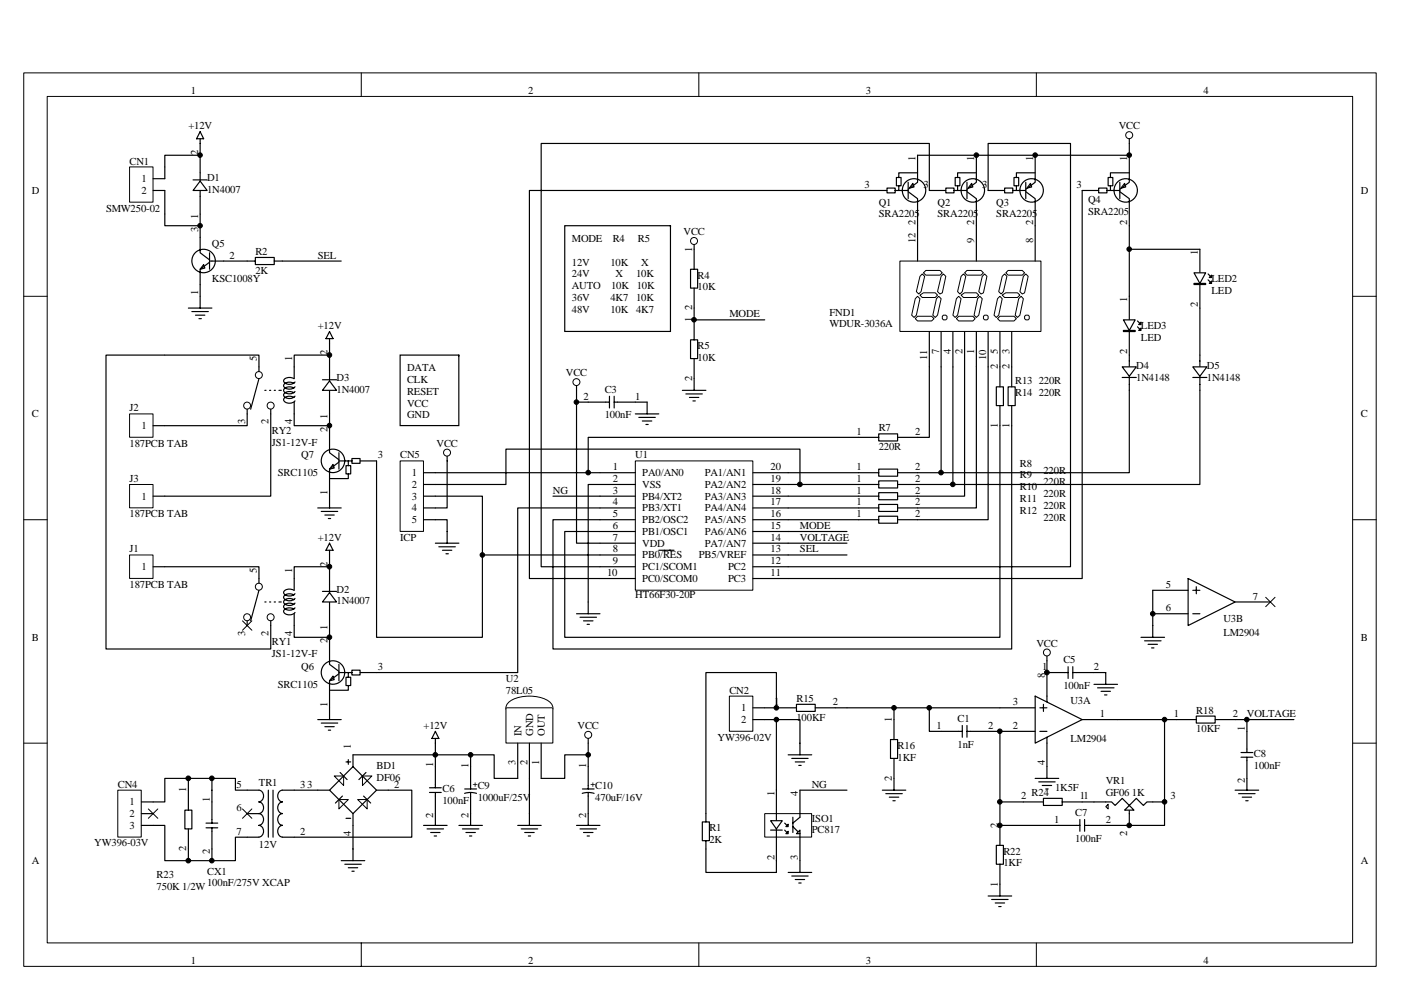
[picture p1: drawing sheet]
<svg xmlns="http://www.w3.org/2000/svg" width="297mm" height="210mm" viewBox="0 0 297 210" stroke-linecap="round" stroke-linejoin="round" font-family="sans-serif">
<g fill="none" stroke="#000" stroke-width=".21">
<path d="M5 15.5h286.8v189.4h-286.8zM76.6 15.5v4.9M148.2 15.5v4.9M219.7 15.5v4.9M10 20.4h276.8v179.5h-276.8zM5 62.8h5M286.8 62.8h5M5 110.2h5M286.8 110.2h5M5 157.6h5M286.8 157.6h5M76.6 199.9v5"/>
<path d="M148.2 199.9v5M219.7 199.9v5"/>
</g>
<path d="M190.8 55.4h29.9v14.9h-29.9z" fill="#fff"/>
<path d="M190.8 55.4h29.9v14.9h-29.9z" fill="none" stroke="#000" stroke-width=".21"/>
<g fill="#fff" stroke="#000" stroke-width=".21">
<path d="M195.8 57.8l.5-.5h3l.5 .5-.5 .5h-3z" fill-rule="evenodd"/>
<path d="M200 58.1l.5 .5-.7 3.5-.5 .2-.5-.5 .7-3.2z" fill-rule="evenodd"/>
<path d="M195 62.6l.8-.5h2.5l.5 .5-.5 .5h-2.8z" fill-rule="evenodd"/>
<path d="M199 62.8l.5 .5-.7 3.5-.5 .5-.5-.5 .7-3.5z" fill-rule="evenodd"/>
<path d="M194.5 67.1h3l.5 .5-.5 .5h-3l-.4-.5z" fill-rule="evenodd"/>
<path d="M195.5 58.1l.5 .5-.7 3.2-.5 .5-.5-.5 .7-3.2z" fill-rule="evenodd"/>
<path d="M194.5 62.8l.5 .5-.7 3.5-.5 .5-.5-.5 .8-3.5z" fill-rule="evenodd"/>
<path d="M200 66.8h.5l.3 .3v.5l-.3 .2h-.5l-.2-.2v-.5z" fill-rule="evenodd"/>
<path d="M204.5 57.8l.5-.5h3l.5 .5-.5 .5h-3z" fill-rule="evenodd"/>
<path d="M208.3 58.6l.5-.5 .5 .5-.8 3.5-.5 .2-.5-.5z" fill-rule="evenodd"/>
<path d="M203.8 62.6l.7-.5h2.5l.5 .5-.5 .5h-2.7z" fill-rule="evenodd"/>
<path d="M207.7 62.8l.6 .5-.8 3.5-.5 .5-.5-.5 .8-3.5z" fill-rule="evenodd"/>
<path d="M203.3 67.1h3l.5 .5-.5 .5h-3l-.5-.5z" fill-rule="evenodd"/>
<path d="M203.8 58.6l.5-.5 .5 .5-.8 3.2-.5 .5-.5-.5z" fill-rule="evenodd"/>
<path d="M203.3 62.8l.5 .5-.8 3.5-.5 .5-.5-.5 .8-3.5z" fill-rule="evenodd"/>
<path d="M208.5 67.1l.3-.3h.5l.2 .3v.5l-.2 .2h-.5l-.3-.2z" fill-rule="evenodd"/>
<path d="M213.7 57.3h3l.5 .5-.5 .5h-3l-.4-.5z" fill-rule="evenodd"/>
<path d="M217.5 58.1l.5 .5-.8 3.5-.5 .2-.5-.5 .8-3.2z" fill-rule="evenodd"/>
<path d="M212.5 62.6l.8-.5h2.4l.5 .5-.5 .5h-2.7z" fill-rule="evenodd"/>
<path d="M216 63.3l.5-.5 .5 .5-.8 3.5-.5 .5-.5-.5z" fill-rule="evenodd"/>
<path d="M211.5 67.6l.5-.5h3l.5 .5-.5 .5h-3z" fill-rule="evenodd"/>
<path d="M212.5 58.6l.5-.5 .5 .5-.8 3.2-.4 .5-.6-.5z" fill-rule="evenodd"/>
<path d="M211.5 63.3l.5-.5 .5 .5-.8 3.5-.5 .5-.4-.5z" fill-rule="evenodd"/>
<path d="M217.2 67.1l.3-.3h.5l.2 .3v.5l-.2 .2h-.5l-.3-.2z" fill-rule="evenodd"/>
</g>
<g fill="none" stroke="#000" stroke-width=".25">
<path d="M192.5 38.7v3.4M194.5 32.9v5M184.6 40.4h3.5M194.5 42.9v12.5M207 47.9v7.5M219.5 47.9v7.5M197 70.3v7.5M199.5 70.3v7.5M202 70.3v7.5M204.5 70.3v7.5M207 70.3v7.5M209.5 70.3v7.5"/>
<path d="M212 70.3v7.5M214.5 70.3v7.5"/>
</g>
<path d="M193.5 38.9l.3 .7-1 .3z" fill="#fff" stroke="#000" stroke-width=".25"/>
<g fill="none" stroke="#000" stroke-width=".25">
<path d="M188.1 39.9h1.7v1h-1.7zM190.1 37.6h.9v1.8h-.9zM190.6 39.4v1M194.5 37.9v.8l-2 1.4M194.5 36.6h-3.9v1M205 38.7v3.4M207 32.9v5M189.8 40.4h2.7M192.5 40.6l2 1.5v.8M197 40.4h3.5M207 42.9v5"/>
<circle cx="193.8" cy="40.4" r="2.49"/>
</g>
<path d="M206 38.9l.3 .7-1 .3z" fill="#fff" stroke="#000" stroke-width=".25"/>
<g fill="none" stroke="#000" stroke-width=".25">
<path d="M200.5 39.9h1.8v1h-1.8zM202.5 37.6h1v1.8h-1zM203 39.4v1M207 37.9v.8l-2 1.4M207 36.6h-4v1M217.5 38.7v3.4M219.5 32.9v5M202.3 40.4h2.7M205 40.6l2 1.5v.8M209.5 40.4h3.5M219.5 42.9v5"/>
<circle cx="206.3" cy="40.4" r="2.49"/>
</g>
<path d="M218.5 38.9l.2 .7-1 .3z" fill="#fff" stroke="#000" stroke-width=".25"/>
<g fill="none" stroke="#000" stroke-width=".25">
<path d="M213 39.9h1.7v1h-1.7zM215 37.6h1v1.8h-1zM215.5 39.4v1M219.5 37.9v.8l-2 1.4M219.5 36.6h-4v1M239.4 29.4v3.5h-44.9M214.7 40.4h2.8M217.5 40.6l2 1.5v.8M212 77.8v4.2M214.5 77.8v4.2M182.1 92.7h4.2M186.3 92h4v1.5h-4z"/>
<path d="M186.3 99.5h4v1.5h-4zM190.3 92.7h4.2M211.2 82h1.5v4h-1.5zM212 86v4.3M213.7 82h1.5v4h-1.5zM214.5 86v4.3M182.1 100.2h4.2M182.1 102.7h4.2M182.1 105.2h4.2M182.1 107.7h4.2M182.1 110.2h4.2M186.3 102h4v1.5h-4z"/>
<path d="M186.3 104.5h4v1.5h-4zM186.3 107h4v1.4h-4zM186.3 109.5h4v1.4h-4zM190.3 100.2h4.2M190.3 102.7h4.2M190.3 105.2h4.2M190.3 107.7h4.2M190.3 110.2h4.2"/>
<circle cx="218.7" cy="40.4" r="2.49"/>
</g>
<circle cx="239.4" cy="28.7" r=".74" fill="none" stroke="#000" stroke-width=".21"/>
<path d="M134.7 97.7h24.9v27.4h-24.9z" fill="#fff"/>
<path d="M134.7 97.7h24.9v27.4h-24.9z" fill="none" stroke="#000" stroke-width=".21"/>
<g fill="none" stroke="#000" stroke-width=".25">
<path d="M127.2 100.2h7.5M127.2 102.7h7.5M127.2 105.2h7.5M127.2 107.7h7.5M127.2 110.2h7.5M127.2 112.7h7.5M127.2 115.2h7.5M127.2 117.7h7.5M139.7 116.7h3.2M159.6 100.2h7.5M159.6 102.7h7.5M159.6 105.2h7.5"/>
<path d="M159.6 107.7h7.5M159.6 110.2h7.5M159.6 112.7h7.5M159.6 115.2h7.5M159.6 117.7h7.5M127.2 120.2h7.5M127.2 122.7h7.5M159.6 120.2h7.5M159.6 122.7h7.5"/>
</g>
<path d="M84.9 97.7h4.9v15h-4.9z" fill="#fff"/>
<g fill="none" stroke="#000" stroke-width=".21">
<path d="M84.8 97.7h5v15h-5z"/>
<circle cx="94.8" cy="96" r=".74"/>
</g>
<path d="M94.8 96.7v11h-5M89.8 110.2h5v5M89.8 100.2h2.5M89.8 102.7h2.5M89.8 105.2h2.5M92.3 115.2h5M93 115.9h3.5M93.8 116.7h2M94.5 117.4h.6" fill="none" stroke="#000" stroke-width=".25"/>
<path d="M84.8 75.3v14.9h12.5v-14.9z" fill-rule="evenodd" fill="#fff" stroke="#000" stroke-width=".25"/>
<g fill="none" stroke="#000" stroke-width=".25">
<path d="M42.4 32.9v12.5M122.2 85.3v29.9h5M122.2 81.8v3.5h7M129.2 84v2.5M130.2 85.3h4.5M130.2 84v2.5M134.7 87.8h5M135.4 88.5h3.5M136.2 89.3h2M136.9 90h.5M137.2 85.3v2.5M92.3 102.7h15v-7.5h62.3v7.5h-2.5"/>
<path d="M92.3 105.2h10v12.5h24.9M92.3 100.2h34.9M127.2 102.7h-2.5v27.4M122.2 130.1h5M123 130.9h3.5M123.7 131.6h2M124.5 132.4h.5"/>
</g>
<circle cx="122.2" cy="81" r=".74" fill="none" stroke="#000" stroke-width=".21"/>
<path d="M42.4 38.4l1.5 2h-3z" fill="#fff" stroke="#000" stroke-width=".25"/>
<g fill="none" stroke="#000" stroke-width=".25">
<path d="M40.9 38.1h3M42.4 29.4v3.5h-7.5v2.5M42.4 27.9l.8 1.5h-1.5zM34.9 45.4v2.5h7.5v-2.5M39.9 65.3h5M40.7 66.1h3.5M41.4 66.8h2M42.2 67.6h.5M42.4 62.8v2.5M212 150.1h7.5M212 155.1h7.5M219.5 147.6l9.9 5-9.9 5z"/>
<path d="M220.5 150.1h1.5M220.5 155.1h1.5M221.2 149.3v1.5M222 142.6v6.2M222 156.3v6.2M229.4 152.6h7.5M211.2 179.2h1.5v4h-1.5zM212 175v4.2M217 170h4.2M221.2 169.3h4v1.5h-4zM225.2 170h4.2M231.9 170h3.8l.7 .8 1.5-1.5 1.5 1.5 1.5-1.5 1.5 1.5 .8-.8h3.7"/>
<path d="M239.4 170.8v4.2M212 183.2v4.3"/>
</g>
<path d="M238.4 171.8l1-1 1 1z" fill="#fff" stroke="#000" stroke-width=".25"/>
<path d="M234.9 170.5v1l-.5-.5z" fill="#fff" stroke="#000" stroke-width=".21"/>
<g fill="none" stroke="#000" stroke-width=".25">
<path d="M237.4 38.7v3.4M239.4 32.9v5M184.6 40.4h-72.4v82.3h15M197 40.4v-10h-82.3v89.8h12.5M209.5 40.4v-10h17.5v89.8h-59.9M229.4 40.4h3.5M239.4 42.9v5M134.7 85.3h2.5M182.1 92.7h-57.4v7.5M212 90.3v44.8h-92.3v-22.4h7.5M214.5 90.3v47.3h-97.3v-27.4h10M167.1 100.2h15"/>
<path d="M167.1 105.2h15M167.1 107.7h15M167.1 110.2h15M169.6 102.7h12.5M167.1 122.7h10M222 139.1v3.5h4.5M164.6 150.1h4.3M168.9 149.3h3.9v1.5h-3.9zM172.8 150.1h4.3M179.6 150.1h32.4M188.8 156.8h1.5v4h-1.5zM189.5 152.6v4.2"/>
<path d="M212 155.1v14.9h5M226.5 141.4v2.4M227.5 142.6h6.9v2.5M227.5 141.4v2.4M231.9 145.1h5M232.7 145.8h3.5M233.4 146.6h2M234.2 147.3h.5M236.9 152.6h10v22.4h-16.9M246.9 152.6h6.7M253.6 151.8h4v1.5h-4zM257.6 152.6h16.7"/>
<path d="M263.1 159.6h2.5M264.4 152.6v7M187.1 167.5h4.9M187.8 168.3h3.5M188.5 169h2.1M189.3 169.8h.5M189.5 160.8v6.7M212 170v5h17M219.5 165h5M220.2 165.8h3.5M221 166.5h2M221.7 167.3h.5"/>
<path d="M222 162.5v2.5M229 173.8v2.5M229.4 170h2.5M230 173.8v2.5M261.9 167.5h5M262.6 168.3h3.5M263.1 160.5h2.5M263.4 169h2M264.1 169.8h.5M264.4 160.5v7M209.5 190h5M210.2 190.7h3.5"/>
<path d="M211 191.5h2M211.7 192.2h.6M212 187.5v2.5"/>
</g>
<circle cx="222" cy="138.3" r=".74" fill="none" stroke="#000" stroke-width=".21"/>
<path d="M238.4 38.9l.3 .7-1 .3z" fill="#fff" stroke="#000" stroke-width=".25"/>
<g fill="none" stroke="#000" stroke-width=".25">
<path d="M232.9 39.9h1.8v1h-1.8zM234.9 37.6h1v1.8h-1zM235.4 39.4v1M239.4 37.9v.8l-2 1.4M239.4 36.6h-4v1M234.7 40.4h2.7M237.4 40.6l2 1.5v.8M239.4 62.8v5M239.4 70.3v5M241.2 69.3l.5 .5M241.2 68.1l.5 .5"/>
<circle cx="238.7" cy="40.4" r="2.48"/>
</g>
<g fill="#fff" stroke="#000" stroke-width=".25">
<path d="M238.2 67.8h2.5l-1.3 2.3z"/>
<path d="M241.9 69.6v.5h-.5z"/>
<path d="M241.9 68.3v.5h-.5z"/>
<path d="M238.2 70.1h2.5v.2h-2.5z" fill-rule="evenodd"/>
</g>
<path d="M254.4 52.9v4.9M256.1 59.3l.5 .5M256.1 58.1l.5 .5M254.4 60.3v5" fill="none" stroke="#000" stroke-width=".25"/>
<g fill="#fff" stroke="#000" stroke-width=".25">
<path d="M253.2 57.8h2.4l-1.2 2.3z"/>
<path d="M256.9 59.6v.5h-.5z"/>
<path d="M256.9 58.3v.5h-.5z"/>
<path d="M253.1 60.1h2.5v.2h-2.5z" fill-rule="evenodd"/>
</g>
<path d="M229.4 40.4v82.3h-52.3M239.4 47.9v5h15M239.4 52.9v9.9M254.4 65.3v10M177.1 150.1h2.5" fill="none" stroke="#000" stroke-width=".25"/>
<g fill="#000" stroke="#000" stroke-width=".21">
<circle cx="207" cy="32.9" r=".49"/>
<circle cx="219.5" cy="32.9" r=".49"/>
<circle cx="239.4" cy="32.9" r=".49"/>
<circle cx="122.2" cy="85.3" r=".49"/>
</g>
<path d="M25 167.6h4.9v9.9h-4.9z" fill="#fff"/>
<path d="M25 167.5h4.9v10h-4.9zM31.5 171.5l2 2M33.5 171.5l-2 2M51.4 171.5l2 2M53.4 171.5l-2 2" fill="none" stroke="#000" stroke-width=".21"/>
<g fill="none" stroke="#000" stroke-width=".25">
<path d="M30 175h4.9v7.5h15v-5h5M30 172.5h2.5M39.2 171.8h1.5v3.9h-1.5zM39.9 165v6.8M39.9 175.7v6.8M43.7 175.5h2.5M43.7 174.5h2.5M44.9 165v9.5M44.9 175.5v7M52.4 172.5h2.5M54.9 175a1.27 1.27 0 0 1 1 1.2 1.27 1.27 0 0 1-1 1.3M54.9 172.5a1.27 1.27 0 0 1 1 1.2 1.27 1.27 0 0 1-1 1.3"/>
<path d="M54.9 170a1.25 1.25 0 0 1 1 1.3 1.25 1.25 0 0 1-1 1.2M54.9 167.5a1.27 1.27 0 0 1 1 1.3 1.27 1.27 0 0 1-1 1.2M54.9 167.5h-5v-2.5h-15v5h-4.9M56.9 167.5v10M57.9 167.5v10M59.9 175a1.27 1.27 0 0 0-1 1.2 1.27 1.27 0 0 0 1 1.3M59.9 172.5a1.27 1.27 0 0 0-1 1.2 1.27 1.27 0 0 0 1 1.3M59.9 170a1.25 1.25 0 0 0-1 1.3 1.25 1.25 0 0 0 1 1.2M59.9 177.5h2.5M62.4 167.5h-2.5a1.27 1.27 0 0 0-1 1.3 1.27 1.27 0 0 0 1 1.2M77.6 163.8l-1.5 1.5"/>
</g>
<path d="M76.9 164.5h1.9l-1.9 2z" fill="#fff" stroke="#000" stroke-width=".21"/>
<path d="M72.1 163.8l1.5 1.5" fill="none" stroke="#000" stroke-width=".25"/>
<path d="M70.9 164.5h2v2z" fill="#fff" stroke="#000" stroke-width=".21"/>
<path d="M72.6 168.8l-1.5 1.5" fill="none" stroke="#000" stroke-width=".25"/>
<path d="M71.9 169.5h1.9l-1.9 2z" fill="#fff" stroke="#000" stroke-width=".21"/>
<path d="M77.1 168.8l1.5 1.5" fill="none" stroke="#000" stroke-width=".25"/>
<path d="M75.8 169.5h2v2z" fill="#fff" stroke="#000" stroke-width=".21"/>
<path d="M62.4 167.5h7.5M73.4 161.5h1M73.4 173.5h1M73.8 161.1v1M74.8 162.5l5 5-5 5-4.9-5zM74.8 160v2.5M74.8 172.5v2.5M79.8 167.5h7.5v10h-24.9" fill="none" stroke="#000" stroke-width=".25"/>
<path d="M154.7 147.6h4.9v7.4h-4.9z" fill="#fff"/>
<g fill="none" stroke="#000" stroke-width=".21">
<path d="M154.6 147.6h5v7.4h-5z"/>
<circle cx="124.7" cy="155.8" r=".74"/>
</g>
<g fill="none" stroke="#000" stroke-width=".25">
<path d="M59.9 55.4h12.4M167.1 115.2h12.5M167.1 117.7h12.5M69.9 135.1v5M69.9 145.1v5M71.9 140.9v3.4M76.3 142.6h3.5M92.3 155.1l.7 1.5h-1.4zM92.3 156.6v10.4M124.7 156.6v10.7M159.6 152.6h10v7.4M159.6 150.1h2.5"/>
<path d="M74.8 160h30v5h5M89.8 175h5M90.5 175.7h3.5M91.1 168h2.5M91.1 167h2.5M91.3 176.5h2M92.1 177.2h.5M92.3 168v7M97.3 175h5M98 175.7h3.5M98.5 168.2a4.3 4.3 0 0 1 2.5 0M98.5 167.3h2.5"/>
<path d="M98.8 176.5h2M99.5 177.2h.5M99.8 160v7.3M99.8 168v7M109.8 175h4.9M110.5 175.7h3.5M111.2 176.5h2.1M112 177.2h.5M112.2 165v10M122.2 175h5M123 175.7h3.5M123.4 168.2a4.3 4.3 0 0 1 2.6 0"/>
<path d="M123.5 167.3h2.5M123.7 176.5h2M124.5 177.2h.5M124.7 160h-5v5h-5M124.7 168v7M167.1 160h5M167.9 160.8h3.4M168.6 161.5h2M169.4 162.3h.5"/>
</g>
<g fill="#000" stroke="#000" stroke-width=".21">
<circle cx="246.9" cy="152.6" r=".49"/>
<circle cx="264.3" cy="152.6" r=".49"/>
<circle cx="44.9" cy="165" r=".49"/>
<circle cx="92.3" cy="160" r=".49"/>
<circle cx="99.8" cy="160" r=".49"/>
<circle cx="124.7" cy="160" r=".49"/>
<circle cx="212" cy="175" r=".49"/>
<circle cx="212" cy="170" r=".49"/>
<circle cx="239.4" cy="175" r=".49"/>
<circle cx="246.9" cy="170" r=".49"/>
<circle cx="39.9" cy="182.5" r=".49"/>
<circle cx="44.9" cy="182.5" r=".49"/>
</g>
<path d="M70.6 143.3l.3 .8-1 .2z" fill="#fff" stroke="#000" stroke-width=".25"/>
<g fill="none" stroke="#000" stroke-width=".25">
<path d="M69.9 120.2v12.4M69.9 140.1v.8l2 1.4M71.9 142.9l-2 1.4v.8M71.9 142.6h2.7M73.4 143.6h1v1.8h-1zM73.8 145.4v.9h-3.9M73.8 142.6v1M74.6 142.1h1.7v1h-1.7z"/>
<circle cx="70.6" cy="142.6" r="2.49"/>
</g>
<path d="M69.9 125.6l1.4 2h-2.9z" fill="#fff" stroke="#000" stroke-width=".25"/>
<g fill="none" stroke="#000" stroke-width=".25">
<path d="M146.4 57.1h1.5v4h-1.5zM147.2 51.9v5.2M146.4 72.1h1.5v3.9h-1.5zM147.2 61.1v6.7h14.9M147.2 67.8v4.3M147.2 76v6.8M144.7 82.8h5M145.4 83.5h3.5M146.2 84.3h2M146.9 85h.5M69.9 116.7v3.5h-7.5v2.5M69.9 115.2l.7 1.5h-1.5z"/>
<path d="M127.2 107.7h-17.4v34.9h-30M167.1 112.7h12.5M62.4 132.6v2.5h7.5v-2.5M68.4 125.4h2.9M67.4 152.6h4.9M68.1 153.3h3.5M68.9 154.1h2M69.6 154.8h.5M69.9 150.1v2.5"/>
</g>
<circle cx="147.1" cy="51.1" r=".74" fill="none" stroke="#000" stroke-width=".21"/>
<circle cx="147.1" cy="67.8" r=".49" fill="#000" stroke="#000" stroke-width=".21"/>
<path d="M119.7 47.9v22.4h22.5v-22.4z" fill-rule="evenodd" fill="#fff" stroke="#000" stroke-width=".25"/>
<g fill="#000" stroke="#000" stroke-width=".21">
<circle cx="124.7" cy="100.2" r=".49"/>
<circle cx="169.6" cy="102.7" r=".49"/>
<circle cx="244.4" cy="130.1" r=".49"/>
<circle cx="212" cy="155" r=".49"/>
<circle cx="222" cy="142.6" r=".5"/>
<circle cx="39.9" cy="165" r=".5"/>
</g>
<g fill="none" stroke="#000" stroke-width=".25">
<path d="M197 77.8v14.9h-2.5M199.5 77.8v22.4h-5M202 77.8v24.9h-7.5M204.5 77.8v27.4h-10M207 77.8v29.9h-12.5M209.5 77.8v32.4h-15M254.4 82.8v19.9h-52.4M241.9 135.1h5M242.7 135.9h3.5M243.4 136.6h2M244.2 137.4h.5M244.4 130.1h7.5"/>
<path d="M251.9 122.7l10 4.9-10 5zM251.9 125.2h-7.5v9.9M252.9 125.2h1.5M252.9 130.1h1.5M253.6 124.4v1.5M261.9 127.6h7.4M197 150.1v5h7M204 153.8v2.5M205 155.1h7M205 153.8v2.5M74.8 175v7.5M72.3 182.5h5"/>
<path d="M73.1 183.2h3.5M73.8 184h2M74.6 184.7h.5"/>
</g>
<path d="M268.3 126.6l2 2M270.3 126.6l-2 2" fill="none" stroke="#000" stroke-width=".21"/>
<path d="M27.5 35.4h4.9v7.5h-4.9z" fill="#fff"/>
<path d="M27.5 35.4h4.9v7.5h-4.9z" fill="none" stroke="#000" stroke-width=".21"/>
<path d="M34.9 35.4v2.5h-2.4M32.5 40.4h2.4v5M162.1 150.1h2.5M189.5 150.1v2.5" fill="none" stroke="#000" stroke-width=".25"/>
<circle cx="197" cy="150.1" r=".49" fill="#000" stroke="#000" stroke-width=".21"/>
<path d="M162.2 172.5h9.9v5h-9.9z" fill="#fff"/>
<path d="M162.1 172.5h10v5h-10z" fill="none" stroke="#000" stroke-width=".21"/>
<path d="M164.6 167.5v15" fill="none" stroke="#000" stroke-width=".25"/>
<path d="M163.4 174h2.5l-1.3 1.7z" fill="#fff" stroke="#000" stroke-width=".25"/>
<path d="M163.4 176h2.5" fill="none" stroke="#000" stroke-width=".25"/>
<g fill="#fff" stroke="#000" stroke-width=".25">
<path d="M167.1 176.3v.5h-.5z"/>
<path d="M167.1 174.8v.5h-.5z"/>
</g>
<path d="M166.4 174.5l.5 .5M166.4 176l.5 .5M168.1 175.3l1.5 1.5M168.1 173.3v3.2M169.6 173.3l-1.5 1.2" fill="none" stroke="#000" stroke-width=".25"/>
<path d="M169.6 176v.8h-.7z" fill="#fff" stroke="#000" stroke-width=".25"/>
<g fill="none" stroke="#000" stroke-width=".25">
<path d="M117.2 105.2h10M52.4 131.6v1M54.9 122.7v1M54.9 125.2l-1.8 6.4M56.2 127.6h.2M57.1 127.6h.3M57.4 131.6v1M58.1 127.6h.3M59.1 127.6h.5M62.3 125.2a1.57 1.57 0 0 0-2.2 .4 1.49 1.49 0 0 0 2.4 .3M62.3 126.2a1.55 1.55 0 0 0-2.2 .4 1.49 1.49 0 0 0 2.4 .3M62.3 127.1a1.55 1.55 0 0 0-2.2 .5 1.49 1.49 0 0 0 2.4 .3"/>
<path d="M62.3 128.1a1.55 1.55 0 0 0-2.2 .5 1.49 1.49 0 0 0 2.4 .3M62.3 129.1a1.55 1.55 0 0 0-2.2 .5 1.49 1.49 0 0 0 2.4 .3M62.4 122.7v2.5M62.4 130.1v2.5M164.6 150.1v-7.5h-14.9v31.7M164.6 152.6v14.9M148.9 174.3h1.5v3.9h-1.5zM149.7 178.2v6.8h14.9v-2.5M169.6 176.8v8.2M179.6 167.5h-10v5.8M167.1 185h5M167.9 185.7h3.4"/>
<path d="M168.6 186.5h2M169.4 187.2h.5"/>
</g>
<g fill="#000" stroke="#000" stroke-width=".21">
<circle cx="164.6" cy="150.1" r=".49"/>
<circle cx="164.6" cy="152.6" r=".49"/>
<circle cx="189.5" cy="150.1" r=".49"/>
</g>
<g fill="none" stroke="#000" stroke-width=".21">
<path d="M51.4 131.6l2 2M53.4 131.6l-2 2"/>
<circle cx="52.4" cy="130.9" r=".74"/>
<circle cx="54.9" cy="124.4" r=".74"/>
<circle cx="57.4" cy="130.9" r=".74"/>
</g>
<path d="M27.5 117.7h4.9v4.9h-4.9z" fill="#fff"/>
<path d="M27.5 117.7h4.9v4.9h-4.9z" fill="none" stroke="#000" stroke-width=".21"/>
<path d="M32.5 120.2h2.4" fill="none" stroke="#000" stroke-width=".25"/>
<path d="M27.5 87.8h4.9v4.9h-4.9z" fill="#fff"/>
<path d="M27.5 87.8h4.9v4.9h-4.9z" fill="none" stroke="#000" stroke-width=".21"/>
<path d="M42.4 50.4v2.5M42.4 57.8v2.5M44.4 53.6v3.5M44.9 55.4h2.5M32.5 90.3h2.4M34.9 120.2h20v2.5" fill="none" stroke="#000" stroke-width=".25"/>
<path d="M43.2 56.1l.2 .7-1 .3z" fill="#fff" stroke="#000" stroke-width=".25"/>
<g fill="none" stroke="#000" stroke-width=".25">
<path d="M42.4 52.9v.7l2 1.5M42.4 47.9v2.5M44.4 55.6l-2 1.5v.7M44.4 55.4h.5M47.4 55.4h6.7M54.1 54.6h4v1.5h-4zM58.1 55.4h1.8M42.4 60.3v2.5M69.9 90.3v4.9M71.9 96v3.5M76.3 97.7h3.5M69.9 100.2v5"/>
<circle cx="43.2" cy="55.3" r="2.49"/>
</g>
<g fill="#000" stroke="#000" stroke-width=".21">
<circle cx="42.4" cy="32.9" r=".49"/>
<circle cx="42.4" cy="47.9" r=".49"/>
<circle cx="69.8" cy="120.1" r=".49"/>
<circle cx="69.8" cy="135.1" r=".49"/>
</g>
<path d="M70.6 98.5l.3 .7-1 .3z" fill="#fff" stroke="#000" stroke-width=".25"/>
<g fill="none" stroke="#000" stroke-width=".25">
<path d="M69.9 75.3v12.5M69.9 95.2v.8l2 1.5M71.9 98l-2 1.5v.7M71.9 97.7h2.7M73.4 98.7h1v1.8h-1zM73.8 97.7v1M74.6 97.2h1.7v1h-1.7zM73.8 100.5v1h-3.9"/>
<circle cx="70.6" cy="97.7" r="2.49"/>
</g>
<path d="M69.9 80.8l1.4 2h-2.9z" fill="#fff" stroke="#000" stroke-width=".25"/>
<g fill="none" stroke="#000" stroke-width=".25">
<path d="M54.9 77.8v1M69.9 71.8v3.5h-7.5v5M69.9 70.3l.7 1.5h-1.5zM52.4 86.8v1M54.9 80.3l-1.8 6.5M56.2 82.8h.2M57.1 82.8h.3M57.4 86.8v1M58.1 82.8h.3M59.1 82.8h.5M62.3 80.3a1.57 1.57 0 0 0-2.2 .5 1.49 1.49 0 0 0 2.4 .2M62.3 81.3a1.55 1.55 0 0 0-2.2 .5 1.49 1.49 0 0 0 2.4 .2"/>
<path d="M62.3 82.3a1.55 1.55 0 0 0-2.2 .5 1.49 1.49 0 0 0 2.4 .2M62.3 83.3a1.55 1.55 0 0 0-2.2 .5 1.49 1.49 0 0 0 2.4 .2M62.3 84.3a1.55 1.55 0 0 0-2.2 .5 1.49 1.49 0 0 0 2.4 .2M62.4 85.3v5h7.5v-2.5M68.4 80.5h2.9M67.4 107.7h4.9M68.1 108.4h3.5M68.9 109.2h2M69.6 109.9h.5M69.9 105.2v2.5"/>
</g>
<g fill="none" stroke="#000" stroke-width=".21">
<circle cx="54.9" cy="79.5" r=".74"/>
<circle cx="52.4" cy="86" r=".74"/>
<circle cx="57.4" cy="86" r=".74"/>
</g>
<path d="M27.5 102.7h4.9v5h-4.9z" fill="#fff"/>
<path d="M27.5 102.7h4.9v5h-4.9z" fill="none" stroke="#000" stroke-width=".21"/>
<path d="M34.9 75.3h20v2.5M239.4 75.3v7.5M57.4 87.8v17.4h-24.9M79.8 97.7v37.4h22.5v-17.4" fill="none" stroke="#000" stroke-width=".25"/>
<g fill="#000" stroke="#000" stroke-width=".21">
<circle cx="239.4" cy="52.8" r=".49"/>
<circle cx="69.8" cy="75.3" r=".49"/>
<circle cx="69.8" cy="90.2" r=".49"/>
<circle cx="102.3" cy="117.7" r=".49"/>
</g>
<path d="M237.9 77.8h3l-1.5 2z" fill="#fff" stroke="#000" stroke-width=".25"/>
<path d="M254.4 75.3v7.5M237.9 80h3" fill="none" stroke="#000" stroke-width=".25"/>
<path d="M252.9 77.8h3l-1.5 2z" fill="#fff" stroke="#000" stroke-width=".25"/>
<path d="M239.4 82.8v17.4h-39.9M252.9 80h3" fill="none" stroke="#000" stroke-width=".25"/>
<g fill="#000" stroke="#000" stroke-width=".21">
<circle cx="199.5" cy="100.2" r=".49"/>
<circle cx="202" cy="102.7" r=".49"/>
</g>
<path d="M107.7 149.1a7.6 7.6 0 0 1 7.3-1.1 2.84 2.84 0 0 1 2.2 2.1 3.2 3.2 0 0 1-3 2.3 7.4 7.4 0 0 1-6.5-1.4 1.38 1.38 0 0 1 0-1.9z" fill-rule="evenodd" fill="#fff" stroke="#000" stroke-width=".21"/>
<path d="M107.3 150.1h9.9v7.4h-9.9z" fill="#fff"/>
<path d="M107.3 150.1h9.9v7.4h-9.9z" fill="none" stroke="#000" stroke-width=".21"/>
<path d="M34.9 75.3h-12.4v62.3h34.9v-5M52.4 87.8v2.5h-17.5M109.8 157.6v7.4M112.2 157.6v7.4M114.7 157.6v7.4" fill="none" stroke="#000" stroke-width=".25"/>
<g font-size="2.3">
<text x="40.4" y="19.9">1</text>
<text x="112" y="19.9">2</text>
<text x="183.6" y="19.9">3</text>
<text x="255.1" y="19.9">4</text>
<text x="39.9" y="27.4">+12V</text>
<text x="237.2" y="27.4">VCC</text>
<text x="27.5" y="34.9">CN1</text>
<text x="42" y="32.9" transform="rotate(-90 42 32.9)">2</text>
<text x="194.1" y="34.2" transform="rotate(-90 194.1 34.2)">1</text>
<text x="206.6" y="34.2" transform="rotate(-90 206.6 34.2)">1</text>
<text x="219" y="34.2" transform="rotate(-90 219 34.2)">1</text>
<text x="239" y="34.2" transform="rotate(-90 239 34.2)">1</text>
<text x="6.8" y="41.1">D</text>
<text x="30" y="38.6">1</text>
<text x="30" y="41.1">2</text>
<text x="43.9" y="38.4">D1</text>
<text x="43.9" y="40.9">1N4007</text>
<text x="183.3" y="39.9">3</text>
<text x="195.8" y="39.9">3</text>
<text x="208.3" y="39.9">3</text>
<text x="228.2" y="39.9">3</text>
<text x="288.5" y="41.1">D</text>
<text x="22.5" y="44.9">SMW250-02</text>
<text x="42" y="46.4" transform="rotate(-90 42 46.4)">1</text>
<text x="186.3" y="43.6">Q1</text>
<text x="186.3" y="46.1">SRA2205</text>
<text x="194.1" y="47.6" transform="rotate(-90 194.1 47.6)">2</text>
<text x="198.8" y="43.6">Q2</text>
<text x="198.8" y="46.1">SRA2205</text>
<text x="206.6" y="47.6" transform="rotate(-90 206.6 47.6)">2</text>
<text x="211.2" y="43.6">Q3</text>
<text x="211.2" y="46.1">SRA2205</text>
<text x="219" y="47.6" transform="rotate(-90 219 47.6)">2</text>
<text x="230.7" y="43.1">Q4</text>
<text x="230.7" y="45.6">SRA2205</text>
<text x="239" y="47.6" transform="rotate(-90 239 47.6)">2</text>
<text x="42" y="49.1" transform="rotate(-90 42 49.1)">3</text>
<text x="44.9" y="52.3">Q5</text>
<text x="121.2" y="51.3">MODE</text>
<text x="129.9" y="51.3">R4</text>
<text x="135.2" y="51.3">R5</text>
<text x="144.9" y="49.8">VCC</text>
<text x="146.7" y="53.3" transform="rotate(-90 146.7 53.3)">1</text>
<text x="194.1" y="51.6" transform="rotate(-90 194.1 51.6)">12</text>
<text x="206.6" y="51.6" transform="rotate(-90 206.6 51.6)">9</text>
<text x="219" y="51.6" transform="rotate(-90 219 51.6)">8</text>
<text x="44.9" y="59.8">KSC1008Y</text>
<text x="48.7" y="54.8">2</text>
<text x="54.1" y="54.1">R2</text>
<text x="54.1" y="58.1">2K</text>
<text x="67.4" y="54.8">SEL</text>
<text x="121.2" y="56.3">12V</text>
<text x="121.2" y="58.8">24V</text>
<text x="129.4" y="56.3">10K</text>
<text x="130.5" y="58.8">X</text>
<text x="134.9" y="58.8">10K</text>
<text x="136" y="56.3">X</text>
<text x="147.9" y="59.1">R4</text>
<text x="254" y="54.1" transform="rotate(-90 254 54.1)">1</text>
<text x="256.9" y="59.8">LED2</text>
<text x="42" y="62.6" transform="rotate(-90 42 62.6)">1</text>
<text x="121.2" y="61.3">AUTO</text>
<text x="121.2" y="63.8">36V</text>
<text x="129.4" y="63.8">4K7</text>
<text x="129.6" y="61.3">10K</text>
<text x="134.9" y="63.8">10K</text>
<text x="135" y="61.3">10K</text>
<text x="146.7" y="65.8" transform="rotate(-90 146.7 65.8)">2</text>
<text x="147.9" y="61.6">10K</text>
<text x="239" y="64.1" transform="rotate(-90 239 64.1)">1</text>
<text x="254" y="65.1" transform="rotate(-90 254 65.1)">2</text>
<text x="256.9" y="62.3">LED</text>
<text x="67.4" y="69.8">+12V</text>
<text x="121.2" y="66.3">48V</text>
<text x="129.4" y="66.3">10K</text>
<text x="134.9" y="66.3">4K7</text>
<text x="146.7" y="68.3" transform="rotate(-90 146.7 68.3)">1</text>
<text x="154.6" y="67.3">MODE</text>
<text x="175.8" y="67">FND1</text>
<text x="175.8" y="69.3">WDUR-3036A</text>
<text x="241.9" y="69.8">LED3</text>
<text x="54.5" y="76.5" transform="rotate(-90 54.5 76.5)">5</text>
<text x="61.9" y="76.5" transform="rotate(-90 61.9 76.5)">1</text>
<text x="69.4" y="75.3" transform="rotate(-90 69.4 75.3)">2</text>
<text x="147.9" y="74">R5</text>
<text x="147.9" y="76.5">10K</text>
<text x="196.6" y="76.3" transform="rotate(-90 196.6 76.3)">11</text>
<text x="199.1" y="75" transform="rotate(-90 199.1 75)">7</text>
<text x="201.6" y="75" transform="rotate(-90 201.6 75)">4</text>
<text x="204.1" y="75" transform="rotate(-90 204.1 75)">2</text>
<text x="206.6" y="75" transform="rotate(-90 206.6 75)">1</text>
<text x="209.1" y="76.3" transform="rotate(-90 209.1 76.3)">10</text>
<text x="211.6" y="75" transform="rotate(-90 211.6 75)">5</text>
<text x="214.1" y="75" transform="rotate(-90 214.1 75)">3</text>
<text x="239" y="75" transform="rotate(-90 239 75)">2</text>
<text x="241.9" y="72.3">LED</text>
<text x="71.3" y="80.8">D3</text>
<text x="71.3" y="83.2">1N4007</text>
<text x="86.3" y="78.8">DATA</text>
<text x="86.3" y="81.2">CLK</text>
<text x="86.3" y="83.7">RESET</text>
<text x="120" y="79.8">VCC</text>
<text x="128.2" y="83.2">C3</text>
<text x="146.7" y="80.8" transform="rotate(-90 146.7 80.8)">2</text>
<text x="211.6" y="78.3" transform="rotate(-90 211.6 78.3)">2</text>
<text x="214.1" y="78.3" transform="rotate(-90 214.1 78.3)">2</text>
<text x="215.2" y="81.5">R13 220R</text>
<text x="215.2" y="84">R14 220R</text>
<text x="240.9" y="78.3">D4</text>
<text x="240.9" y="80.8">1N4148</text>
<text x="255.9" y="78.3">D5</text>
<text x="255.9" y="80.8">1N4148</text>
<text x="6.8" y="88.5">C</text>
<text x="27.5" y="87.2">J2</text>
<text x="69.4" y="88.8" transform="rotate(-90 69.4 88.8)">1</text>
<text x="86.3" y="86.2">VCC</text>
<text x="86.3" y="88.7">GND</text>
<text x="123.7" y="84.7">2</text>
<text x="128.2" y="88.7">100nF</text>
<text x="134.7" y="84.7">1</text>
<text x="288.5" y="88.5">C</text>
<text x="27.5" y="94.7">187PCB TAB</text>
<text x="30" y="91">1</text>
<text x="52" y="90" transform="rotate(-90 52 90)">3</text>
<text x="57" y="90" transform="rotate(-90 57 90)">2</text>
<text x="57.6" y="92">RY2</text>
<text x="57.6" y="94.5">JS1-12V-F</text>
<text x="61.9" y="90" transform="rotate(-90 61.9 90)">4</text>
<text x="69.4" y="91.5" transform="rotate(-90 69.4 91.5)">2</text>
<text x="92.6" y="94.7">VCC</text>
<text x="181.6" y="92.2">1</text>
<text x="186.3" y="91.5">R7</text>
<text x="186.3" y="95.5">220R</text>
<text x="194.1" y="92.2">2</text>
<text x="211.6" y="90.7" transform="rotate(-90 211.6 90.7)">1</text>
<text x="214.1" y="90.7" transform="rotate(-90 214.1 90.7)">1</text>
<text x="58.9" y="100.9">SRC1105</text>
<text x="63.9" y="97.2">Q7</text>
<text x="80.1" y="97.2">3</text>
<text x="84.8" y="97.2">CN5</text>
<text x="87.3" y="100.9">1</text>
<text x="130" y="99.7">1</text>
<text x="134.7" y="97.2">U1</text>
<text x="136.2" y="100.9">PA0/AN0</text>
<text x="149.4" y="100.9">PA1/AN1</text>
<text x="163.4" y="99.7">20</text>
<text x="181.6" y="99.7">1</text>
<text x="194.1" y="99.7">2</text>
<text x="216.2" y="99">R8</text>
<text x="216.2" y="101.4">R9</text>
<text x="221.2" y="100.4">220R</text>
<text x="27.5" y="102.2">J3</text>
<text x="30" y="105.9">1</text>
<text x="69.4" y="105" transform="rotate(-90 69.4 105)">1</text>
<text x="87.3" y="103.4">2</text>
<text x="87.3" y="105.9">3</text>
<text x="117.2" y="104.7">NG</text>
<text x="130" y="102.2">2</text>
<text x="130" y="104.7">3</text>
<text x="130" y="107.2">4</text>
<text x="136.2" y="103.4">VSS</text>
<text x="136.2" y="105.9">PB4/XT2</text>
<text x="149.4" y="105.9">PA3/AN3</text>
<text x="149.4" y="103.4">PA2/AN2</text>
<text x="163.4" y="107.2">17</text>
<text x="163.4" y="104.7">18</text>
<text x="163.4" y="102.2">19</text>
<text x="181.6" y="102.2">1</text>
<text x="181.6" y="104.7">1</text>
<text x="181.6" y="107.2">1</text>
<text x="194.1" y="102.2">2</text>
<text x="194.1" y="104.7">2</text>
<text x="194.1" y="107.2">2</text>
<text x="216.2" y="103.9">R10</text>
<text x="216.2" y="106.4">R11</text>
<text x="221.2" y="102.9">220R</text>
<text x="221.2" y="105.4">220R</text>
<text x="221.2" y="107.9">220R</text>
<text x="27.5" y="109.7">187PCB TAB</text>
<text x="87.3" y="108.4">4</text>
<text x="87.3" y="110.9">5</text>
<text x="130" y="109.7">5</text>
<text x="130" y="112.2">6</text>
<text x="136.2" y="108.4">PB3/XT1</text>
<text x="136.2" y="110.9">PB2/OSC2</text>
<text x="136.2" y="113.4">PB1/OSC1</text>
<text x="149.4" y="113.4">PA6/AN6</text>
<text x="149.4" y="110.9">PA5/AN5</text>
<text x="149.4" y="108.4">PA4/AN4</text>
<text x="163.4" y="112.2">15</text>
<text x="163.4" y="109.7">16</text>
<text x="169.6" y="112.2">MODE</text>
<text x="181.6" y="109.7">1</text>
<text x="194.1" y="109.7">2</text>
<text x="216.2" y="108.9">R12</text>
<text x="221.2" y="110.4">220R</text>
<text x="27.5" y="117.1">J1</text>
<text x="67.4" y="114.7">+12V</text>
<text x="84.8" y="114.7">ICP</text>
<text x="130" y="114.7">7</text>
<text x="130" y="117.1">8</text>
<text x="130" y="119.6">9</text>
<text x="136.2" y="115.9">VDD</text>
<text x="136.2" y="118.4">PB0/RES</text>
<text x="148.2" y="118.4">PB5/VREF</text>
<text x="149.4" y="115.9">PA7/AN7</text>
<text x="163.4" y="114.7">14</text>
<text x="163.4" y="117.1">13</text>
<text x="163.4" y="119.6">12</text>
<text x="169.6" y="114.7">VOLTAGE</text>
<text x="169.6" y="117.1">SEL</text>
<text x="27.5" y="124.6">187PCB TAB</text>
<text x="30" y="120.9">1</text>
<text x="54.5" y="121.4" transform="rotate(-90 54.5 121.4)">5</text>
<text x="61.9" y="121.4" transform="rotate(-90 61.9 121.4)">1</text>
<text x="69.4" y="120.2" transform="rotate(-90 69.4 120.2)">2</text>
<text x="71.3" y="125.6">D2</text>
<text x="128.7" y="122.1">10</text>
<text x="136.2" y="120.9">PC1/SCOM1</text>
<text x="136.2" y="123.4">PC0/SCOM0</text>
<text x="154.4" y="123.4">PC3</text>
<text x="154.4" y="120.9">PC2</text>
<text x="163.4" y="122.1">11</text>
<text x="247.2" y="124.6">5</text>
<text x="71.3" y="128.1">1N4007</text>
<text x="134.7" y="126.9">HT66F30-20P</text>
<text x="247.2" y="129.6">6</text>
<text x="259.4" y="131.8">U3B</text>
<text x="265.6" y="127.1">7</text>
<text x="6.8" y="135.8">B</text>
<text x="52" y="134.9" transform="rotate(-90 52 134.9)">3</text>
<text x="57" y="134.9" transform="rotate(-90 57 134.9)">2</text>
<text x="57.6" y="136.8">RY1</text>
<text x="61.9" y="134.9" transform="rotate(-90 61.9 134.9)">4</text>
<text x="69.4" y="136.4" transform="rotate(-90 69.4 136.4)">2</text>
<text x="69.4" y="133.6" transform="rotate(-90 69.4 133.6)">1</text>
<text x="219.7" y="137.1">VCC</text>
<text x="259.4" y="134.9">LM2904</text>
<text x="288.5" y="135.8">B</text>
<text x="57.6" y="139.3">JS1-12V-F</text>
<text x="63.9" y="142.1">Q6</text>
<text x="80.1" y="142.1">3</text>
<text x="221" y="142.1">1</text>
<text x="221.5" y="143.8" transform="rotate(-90 221.5 143.8)">8</text>
<text x="225.5" y="140.6">C5</text>
<text x="231.9" y="142.1">2</text>
<text x="58.9" y="145.8">SRC1105</text>
<text x="69.4" y="149.8" transform="rotate(-90 69.4 149.8)">1</text>
<text x="107.3" y="144.6">U2</text>
<text x="107.3" y="147.1">78L05</text>
<text x="154.6" y="147.1">CN2</text>
<text x="164.1" y="149.6">1</text>
<text x="168.9" y="148.8">R15</text>
<text x="176.6" y="149.6">2</text>
<text x="214.7" y="149.6">3</text>
<text x="225.5" y="146.1">100nF</text>
<text x="227" y="149.3">U3A</text>
<text x="89.8" y="154.5">+12V</text>
<text x="122.5" y="154.5">VCC</text>
<text x="157.1" y="150.8">1</text>
<text x="157.1" y="153.3">2</text>
<text x="168.9" y="152.8">100KF</text>
<text x="189.1" y="153.1" transform="rotate(-90 189.1 153.1)">1</text>
<text x="198.5" y="154.5">1</text>
<text x="203" y="153">C1</text>
<text x="209.5" y="154.5">2</text>
<text x="214.7" y="154.5">2</text>
<text x="233.2" y="152">1</text>
<text x="248.9" y="152">1</text>
<text x="253.6" y="151.3">R18</text>
<text x="253.6" y="155.3">10KF</text>
<text x="261.4" y="152">2</text>
<text x="263.9" y="155.1" transform="rotate(-90 263.9 155.1)">1</text>
<text x="264.4" y="152">VOLTAGE</text>
<text x="74.4" y="158.8" transform="rotate(-90 74.4 158.8)">1</text>
<text x="110.6" y="156.1" transform="rotate(-90 110.6 156.1)">IN</text>
<text x="113.1" y="156.1" transform="rotate(-90 113.1 156.1)">GND</text>
<text x="115.5" y="156.1" transform="rotate(-90 115.5 156.1)">OUT</text>
<text x="152.1" y="157">YW396-02V</text>
<text x="190.3" y="158.8">R16</text>
<text x="190.3" y="161.3">1KF</text>
<text x="203" y="158.5">1nF</text>
<text x="227" y="157.3">LM2904</text>
<text x="265.8" y="160.5">C8</text>
<text x="25" y="167">CN4</text>
<text x="50.2" y="167">5</text>
<text x="54.9" y="166.8">TR1</text>
<text x="63.6" y="167">33</text>
<text x="79.8" y="163">BD1</text>
<text x="79.8" y="165.5">DF06</text>
<text x="83.6" y="167">2</text>
<text x="91.9" y="162.5" transform="rotate(-90 91.9 162.5)">1</text>
<text x="93.8" y="168">C6</text>
<text x="99.4" y="162.8" transform="rotate(-90 99.4 162.8)">1</text>
<text x="101.3" y="167.3">C9</text>
<text x="109.3" y="162.3" transform="rotate(-90 109.3 162.3)">3</text>
<text x="111.8" y="162.3" transform="rotate(-90 111.8 162.3)">2</text>
<text x="114.3" y="162.3" transform="rotate(-90 114.3 162.3)">1</text>
<text x="124.3" y="162.8" transform="rotate(-90 124.3 162.8)">1</text>
<text x="126.2" y="167.3">C10</text>
<text x="172.1" y="167">NG</text>
<text x="189.1" y="165.5" transform="rotate(-90 189.1 165.5)">2</text>
<text x="221.5" y="162.3" transform="rotate(-90 221.5 162.3)">4</text>
<text x="223.7" y="167.7">1K5F</text>
<text x="234.4" y="166.3">VR1</text>
<text x="263.9" y="166" transform="rotate(-90 263.9 166)">2</text>
<text x="265.8" y="163">100nF</text>
<text x="27.5" y="170.8">1</text>
<text x="27.5" y="173.2">2</text>
<text x="39.5" y="168" transform="rotate(-90 39.5 168)">1</text>
<text x="44.5" y="170" transform="rotate(-90 44.5 170)">1</text>
<text x="50.2" y="172">6</text>
<text x="91.9" y="173.5" transform="rotate(-90 91.9 173.5)">2</text>
<text x="93.8" y="170.5">100nF</text>
<text x="99.4" y="173.5" transform="rotate(-90 99.4 173.5)">2</text>
<text x="101.3" y="169.8">1000uF/25V</text>
<text x="124.3" y="173.5" transform="rotate(-90 124.3 173.5)">2</text>
<text x="126.2" y="169.8">470uF/16V</text>
<text x="164.2" y="168.8" transform="rotate(-90 164.2 168.8)">1</text>
<text x="169.2" y="168.8" transform="rotate(-90 169.2 168.8)">4</text>
<text x="216.5" y="169.5">2</text>
<text x="218.7" y="168.7">R24</text>
<text x="228" y="173">C7</text>
<text x="229" y="169.5">11</text>
<text x="234.4" y="168.7">GF06 1K</text>
<text x="248.2" y="169.5">3</text>
<text x="20" y="179.5">YW396-03V</text>
<text x="27.5" y="175.7">3</text>
<text x="50.2" y="177">7</text>
<text x="54.9" y="179.7">12V</text>
<text x="63.6" y="177">2</text>
<text x="74.4" y="177.2" transform="rotate(-90 74.4 177.2)">4</text>
<text x="150.4" y="176.2">R1</text>
<text x="150.4" y="178.7">2K</text>
<text x="172.1" y="174.2">ISO1</text>
<text x="172.1" y="176.7">PC817</text>
<text x="211.6" y="175.5" transform="rotate(-90 211.6 175.5)">2</text>
<text x="223.5" y="174.5">1</text>
<text x="228" y="178.5">100nF</text>
<text x="234.4" y="174.5">2</text>
<text x="239" y="177.2" transform="rotate(-90 239 177.2)">2</text>
<text x="6.8" y="183.2">A</text>
<text x="39.5" y="180.5" transform="rotate(-90 39.5 180.5)">2</text>
<text x="43.9" y="185.5">CX1</text>
<text x="44.5" y="181" transform="rotate(-90 44.5 181)">2</text>
<text x="164.2" y="182.2" transform="rotate(-90 164.2 182.2)">2</text>
<text x="169.2" y="182.2" transform="rotate(-90 169.2 182.2)">3</text>
<text x="212.7" y="181.2">R22</text>
<text x="212.7" y="183.7">1KF</text>
<text x="288.5" y="183.2">A</text>
<text x="33.2" y="186.2">R23</text>
<text x="33.2" y="188.7">750K 1/2W</text>
<text x="43.9" y="187.9">100nF/275V XCAP</text>
<text x="211.6" y="188" transform="rotate(-90 211.6 188)">1</text>
<text x="40.4" y="204.4">1</text>
<text x="112" y="204.4">2</text>
<text x="183.6" y="204.4">3</text>
<text x="255.1" y="204.4">4</text>
</g>
<g font-size="1.8">
<text x="100.3" y="166.9">+</text>
<text x="125.2" y="166.9">+</text>
</g>
</svg>
